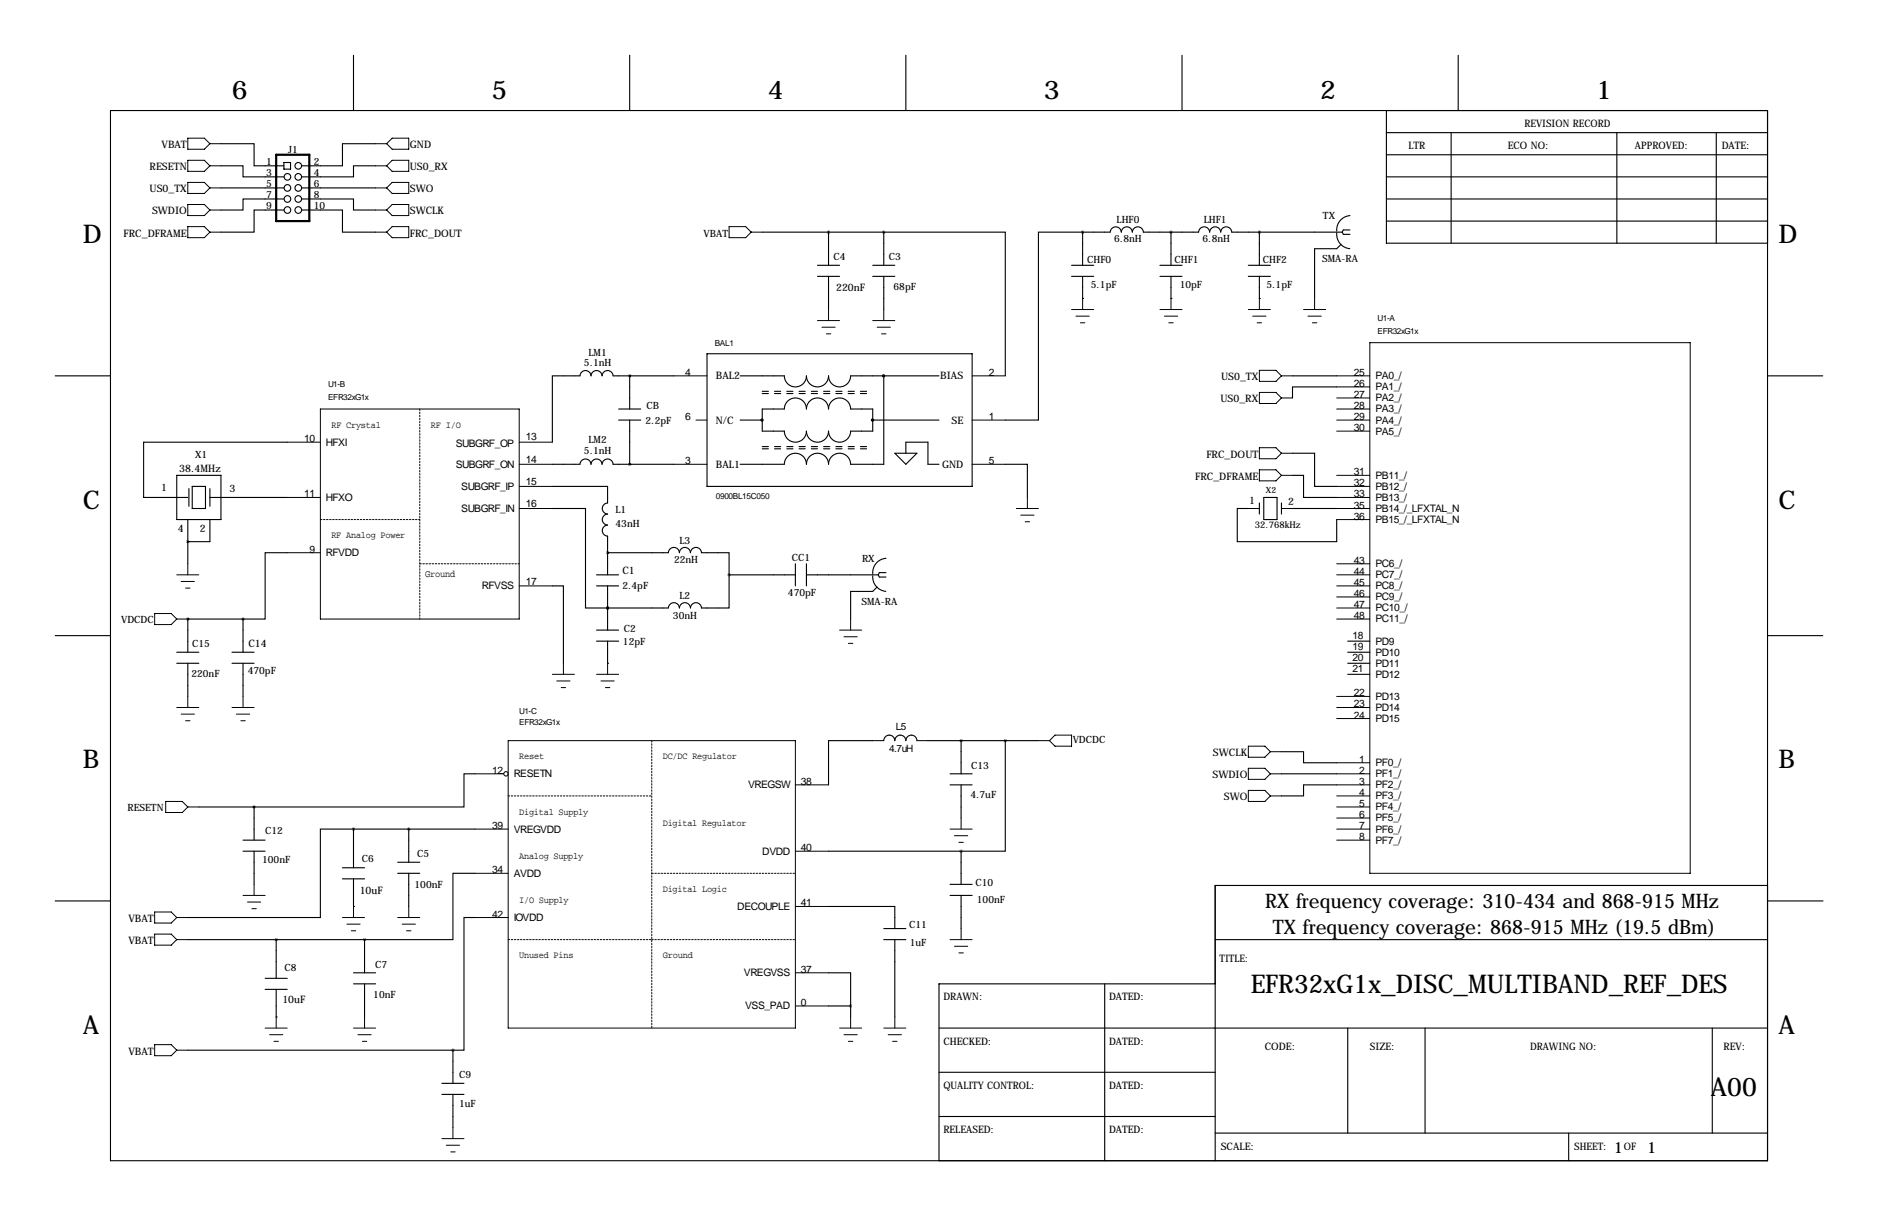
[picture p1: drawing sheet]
<svg xmlns="http://www.w3.org/2000/svg" width="432mm" height="279mm" viewBox="0 0 432 279" stroke-linecap="round" stroke-linejoin="round" font-family="sans-serif">
<g fill="none" stroke="#000" stroke-width=".25">
<path d="M81.3 12.7v12.7M144.8 12.7v12.7M208.3 12.7v12.7M271.8 12.7v12.7M335.3 12.7v12.7M25.4 25.4h381v241.3h-381zM50.8 33h7.6v5.1h6.9M50.8 38.1h5.1v2.5h9.4M65.3 37.3h1.5v1.6h-1.5zM86.4 33h-7.7v5.1h-9.4M86.4 38.1h-5.1v2.5h-12M318.8 30.5h87.6"/>
<path d="M318.8 35.6h87.6M318.8 25.4v30.5h87.6M333.7 30.5v25.4M371.8 30.5v25.4M394.6 30.5v25.4M50.8 43.2h14.5M65.3 45.7h-9.4v2.6h-5.1M65.3 48.3h-6.9v5h-7.6M69.3 45.7h12v2.6h5.1M69.3 48.3h9.4v5h7.7M69.3 43.2h17.1M175.3 53.3h27.9"/>
<path d="M190.5 53.3v7.7M203.2 53.3h27.9v33.1M203.2 53.3v7.7M248.9 53.3h6.4a1.27 1.27 0 0 1 1.2-1.2 1.27 1.27 0 0 1 1.3 1.2 1.27 1.27 0 0 1 1.3-1.2 1.27 1.27 0 0 1 1.3 1.2 1.27 1.27 0 0 1 1.2-1.2 1.27 1.27 0 0 1 1.3 1.2h12.7a1.27 1.27 0 0 1 1.3-1.2 1.27 1.27 0 0 1 1.2 1.2 1.27 1.27 0 0 1 1.3-1.2 1.27 1.27 0 0 1 1.3 1.2 1.27 1.27 0 0 1 1.2-1.2 1.27 1.27 0 0 1 1.3 1.2h25.4M248.9 53.3h-10.1v43.2h-7.7M248.9 53.3v7.7M269.2 53.3v7.7M289.6 53.3v7.7M307.3 53.6a3.3 3.3 0 0 0 3.1 3.5M308.4 56.1l-1.1 1.1h-5v11.4M308.6 53.3l.3 .5h1.5M310.4 52.8h-1.5l-.3 .5"/>
<path d="M310.4 49.5a3.3 3.3 0 0 0-3.1 3.6M318.8 45.7h87.6M318.8 50.8h87.6M318.8 40.6h87.6M188 61h5M188 63.5h5M190.5 63.5v7.6M200.7 61h5M200.7 63.5h5M203.2 63.5v7.6M246.4 61h5.1M246.4 63.5h5.1"/>
<path d="M248.9 68.6h.1M248.9 63.5v5.1M266.7 61h5.1M266.7 63.5h5.1M269.2 68.6h.1M269.2 63.5v5.1M287 61h5.1M287 63.5h5.1M289.6 68.6h.1M289.6 63.5v5.1M12.7 86.4h12.7M142.2 94h5.1"/>
<path d="M142.2 96.5h5.1M144.8 86.4h.1M144.8 86.4v7.6M144.8 96.5v10.2M154.9 86.4h-13.9a1.27 1.27 0 0 0-1.3-1.3 1.27 1.27 0 0 0-1.3 1.2 1.27 1.27 0 0 0-1.2-1.2 1.27 1.27 0 0 0-1.3 1.2 1.27 1.27 0 0 0-1.3-1.2 1.27 1.27 0 0 0-1.2 1.2l-6.4 .1v15.2M162.6 81.3h60.9v30.5h-60.9zM170.2 86.4h10.1a2.54 2.54 0 0 0 2.6 2.5 2.54 2.54 0 0 0 2.5-2.5 2.54 2.54 0 0 0 2.6 2.5 2.54 2.54 0 0 0 2.5-2.5 2.54 2.54 0 0 0 2.5 2.5 2.54 2.54 0 0 0 2.6-2.5h20.3M170.2 96.5h5.1M175.3 94h5a2.54 2.54 0 0 1 2.6-2.6 2.54 2.54 0 0 1 2.5 2.6 2.54 2.54 0 0 1 2.6-2.6 2.54 2.54 0 0 1 2.5 2.6 2.54 2.54 0 0 1 2.5-2.6 2.54 2.54 0 0 1 2.6 2.6h5.1v5.1h-5.1a2.54 2.54 0 0 1-2.6 2.5 2.54 2.54 0 0 1-2.5-2.5 2.54 2.54 0 0 1-2.5 2.5 2.54 2.54 0 0 1-2.6-2.5 2.54 2.54 0 0 1-2.5 2.5 2.54 2.54 0 0 1-2.6-2.5h-5zM200.7 96.5h15.2M203.2 86.4v20.3h-7.6a2.54 2.54 0 0 0-2.6-2.6 2.54 2.54 0 0 0-2.5 2.6 2.54 2.54 0 0 0-2.5-2.6 2.54 2.54 0 0 0-2.6 2.6 2.54 2.54 0 0 0-2.5-2.6 2.54 2.54 0 0 0-2.6 2.6h-10.1M297.2 86.4h10.1"/>
<path d="M307.3 88.9h-10.1v2.5M406.4 86.4h12.7M40.6 109.2h10.2v10.2h-10.2zM43.2 119.4v10.1M43.4 112.3v4M44.2 111.8h3v5h-3zM48.3 114.3h17.7M48.3 112.3v4M48.3 119.4v5.1h-5.1M66 101.6h-33v12.7h10.2M127 111.8h12.7v3.8a1.27 1.27 0 0 0-1.2 1.2 1.27 1.27 0 0 0 1.2 1.3 1.27 1.27 0 0 0-1.2 1.3 1.27 1.27 0 0 0 1.2 1.3 1.27 1.27 0 0 0-1.2 1.2 1.27 1.27 0 0 0 1.2 1.3v8.9M127 106.7h6.4a1.27 1.27 0 0 1 1.2-1.2 1.27 1.27 0 0 1 1.3 1.2 1.27 1.27 0 0 1 1.3-1.2 1.27 1.27 0 0 1 1.2 1.2 1.27 1.27 0 0 1 1.3-1.2 1.27 1.27 0 0 1 1.3 1.2h13.9"/>
<path d="M127 116.8h7.6v22.9h5.1M144.8 106.7h.1M205.7 104.1h5.1l-2.5 2.6zM208.3 104.1v-2.5h5.1v5.1h2.5M231.1 106.7h5.1v7.6M287 116.8h-2.5v7.7h22.8v-5.1M289.6 115.6v2.5M290.6 114.3h3v5.1h-3zM294.6 115.6v2.5M297.2 109.2h2.5v5.1h7.6M297.2 104.1h5.1v7.7h5M297.2 116.8h10.1"/>
<path d="M43.2 124.5h.1M66 127h-5v15.2h-5.1M127 134.6h2.5v17.8M137.2 134.6h5M137.2 132.1h5M139.7 127h14a1.27 1.27 0 0 1 1.2-1.2 1.27 1.27 0 0 1 1.3 1.2 1.27 1.27 0 0 1 1.3-1.2 1.27 1.27 0 0 1 1.3 1.2 1.27 1.27 0 0 1 1.2-1.2 1.27 1.27 0 0 1 1.3 1.2h6.3v5.1M139.7 127h.1M139.7 139.7h.1M139.7 134.6v10.2M167.6 132.1v7.6h-6.3a1.27 1.27 0 0 0-1.3-1.2 1.27 1.27 0 0 0-1.2 1.2 1.27 1.27 0 0 0-1.3-1.2 1.27 1.27 0 0 0-1.3 1.2 1.27 1.27 0 0 0-1.3-1.2 1.27 1.27 0 0 0-1.2 1.2h-14M167.6 132.1h15.3M182.9 129.5v5.1"/>
<path d="M185.4 132.1h16.5M185.4 129.5v5.1M200.7 132.3a3.3 3.3 0 0 0 3 3.6M201.7 134.9l-1 1h-5.1v6.3M201.9 132.1l.3 .5h1.5M203.7 131.6h-1.5l-.3 .5M203.7 128.3a3.3 3.3 0 0 0-3 3.5M12.7 146h12.7M40.6 152.4h5.1M40.6 149.9h5.1M43.2 142.2h.1M43.2 142.2v7.7"/>
<path d="M43.2 152.4v7.6M43.2 142.2h12.7M53.3 152.4h5.1M53.3 149.9h5.1M55.9 142.2v7.7M55.9 152.4v7.6M137.2 147.3h5M137.2 144.8h5M139.7 152.4h.1M139.7 147.3v5.1M309.9 152.4h5.1M309.9 149.9h5.1"/>
<path d="M309.9 147.3h5.1M309.9 154.9h5.1M406.4 146h12.7M109.2 177.8h-2.5v7.6h-48.3M200.7 170.2h-10.2v10.1M203.2 170.2a1.27 1.27 0 0 1 1.3-1.3 1.27 1.27 0 0 1 1.2 1.3 1.27 1.27 0 0 1 1.3-1.3 1.27 1.27 0 0 1 1.3 1.3 1.27 1.27 0 0 1 1.3-1.3 1.27 1.27 0 0 1 1.2 1.3M213.4 170.2h25.4M218.4 177.8h5.1M221 170.2v7.6M231.1 170.2v25.4h-10.1M294.6 172.7h5.1v2.6h7.6M294.6 177.8h12.7"/>
<path d="M45.7 185.4h12.7M55.9 195.6h5.1M55.9 193h5.1M58.4 185.4v7.6M58.4 195.6v7.6M78.7 199.4h5.1M81.3 190.5h-7.6v20.3h-30.5M81.3 190.5v8.9M81.3 190.5h27.9M91.4 198.1h5.1M94 190.5v7.6M190.5 195.6h30.5"/>
<path d="M218.4 180.3h5.1M221 180.3v7.7M221 195.6v7.6M307.3 180.3h-7.6v2.6h-5.1M12.7 207h12.7M43.2 215.9h40.6M63.5 215.9v8.9M78.7 201.9h5.1M81.3 208.3h.1M81.3 201.9v6.4M83.8 215.9v7.6M91.4 200.7h5.1"/>
<path d="M94 200.7v7.6M109.2 200.7h-5.1v15.2h-20.3M109.2 210.8h-2.5v30.5h-2.6M190.5 208.3h15.2v5.1M203.2 215.9h5.1M203.2 213.4h5.1M205.7 215.9v17.8M218.4 205.7h5.1M218.4 203.2h5.1M221 205.7v7.7M279.4 215.9h127M406.4 203.5h-127v63.2"/>
<path d="M406.5 207h12.7M61 227.3h5M61 224.8h5M63.5 233.7h.1M63.5 227.3v6.4M81.3 226.1h5.1M81.3 223.5h5.1M83.8 226.1v7.6M190.5 223.5h5.1v7.6M190.5 231.1h5.1M195.6 231.1v2.6M215.9 236.2h190.5"/>
<path d="M254 226.1v40.6M279.4 226.1h-63.5v40.6M309.9 236.2v24.1M327.7 236.2v24.1M393.7 236.2v24.1M43.2 241.3h60.9M101.6 251.5h5.1M101.6 248.9h5.1M104.1 241.3v7.6M104.1 251.5v7.6M215.9 246.4h63.5M215.9 256.5h63.5"/>
<path d="M279.4 260.3h127M360.7 260.3v6.4"/>
<circle cx="68.6" cy="38.1" r=".76"/>
<circle cx="66.1" cy="40.6" r=".76"/>
<circle cx="66.1" cy="48.3" r=".76"/>
<circle cx="66.1" cy="43.2" r=".76"/>
<circle cx="66.1" cy="45.7" r=".76"/>
<circle cx="68.6" cy="40.6" r=".76"/>
<circle cx="68.6" cy="48.3" r=".76"/>
<circle cx="68.6" cy="43.2" r=".76"/>
<circle cx="68.6" cy="45.7" r=".76"/>
<circle cx="175.2" cy="96.5" r=".25"/>
<circle cx="200.6" cy="96.5" r=".25"/>
<circle cx="203.1" cy="86.4" r=".25"/>
</g>
<g fill="none" stroke="#000" stroke-width=".23">
<path d="M43.2 31.8h3.8l1.3 1.2-1.3 1.3h-3.8zM43.2 36.8h3.8l1.3 1.3-1.3 1.3h-3.8zM48.3 33h2.5M48.3 38.1h2.5M86.4 33h2.5M86.4 38.1h2.5M88.9 33l1.3-1.2h3.8v2.5h-3.8zM88.9 38.1l1.3-1.3h3.8v2.6h-3.8zM43.2 41.9h3.8l1.3 1.3-1.3 1.2h-3.8zM43.2 47h3.8l1.3 1.3-1.3 1.2h-3.8zM43.2 52.1h3.8l1.3 1.2-1.3 1.3h-3.8zM48.3 43.2h2.5"/>
<path d="M48.3 48.3h2.5M48.3 53.3h2.5M86.4 43.2h2.5M86.4 48.3h2.5M86.4 53.3h2.5M88.9 48.3l1.3-1.3h3.8v2.5h-3.8zM90.2 41.9h3.8v2.5h-3.8l-1.3-1.2zM90.2 52.1h3.8v2.5h-3.8l-1.3-1.3zM167.6 52.1h3.8l1.3 1.2-1.3 1.3h-3.8zM172.7 53.3h2.6M188 73.7h5M189 75.2h3"/>
<path d="M190 76.7h1M190.5 71.1v2.6M200.7 73.7h5M201.7 75.2h3M202.7 76.7h1M203.2 71.1v2.6M246.4 71.1h5.1M247.4 72.6h3M248.4 74.2h1M248.9 68.6v2.5M266.7 71.1h5.1M267.7 72.6h3.1"/>
<path d="M268.7 74.2h1M269.2 68.6v2.5M287 71.1h5.1M288 72.6h3.1M289.1 74.2h1M289.6 68.6v2.5M299.7 71.1h5.1M300.7 72.6h3.1M301.8 74.2h1M302.3 68.6v2.5M315 78.7h73.6v122h-73.6zM73.7 94h45.7v48.2h-45.7z"/>
<path d="M154.9 86.4h7.7M160 96.5h2.6M223.5 96.5h7.6M223.5 86.4h7.6M289.6 90.2h3.8l1.2 1.2-1.2 1.3h-3.8zM289.6 85.1h3.8l1.2 1.3-1.2 1.2h-3.8zM294.6 91.4h2.6M294.6 86.4h2.6M307.3 91.4h7.7M307.3 94h7.7M307.3 96.5h7.7M307.3 86.4h7.7"/>
<path d="M307.3 88.9h7.7M307.3 99.1h7.7M66 114.3h7.7M66 101.6h7.7M119.4 116.8h7.6M119.4 111.8h7.6M119.4 101.6h7.6M119.4 106.7h7.6M154.9 106.7h7.7M223.5 106.7h7.6M233.7 116.8h5.1M234.7 118.4h3"/>
<path d="M235.7 119.9h1M236.2 114.3v2.5M287 116.8h2.6M289.6 102.9h3.8l1.2 1.2-1.2 1.3h-3.8zM289.6 107.9h3.8l1.2 1.3-1.2 1.3h-3.8zM294.6 116.8h2.6M294.6 109.2h2.6M294.6 104.1h2.6M307.3 116.8h7.7M307.3 114.3h7.7M307.3 109.2h7.7M307.3 111.8h7.7"/>
<path d="M307.3 119.4h7.7M40.6 132.1h5.1M41.7 133.6h3M42.7 135.1h1M43.2 129.5v2.6M66 127h7.7M119.4 134.6h7.6M307.3 129.5h7.7M307.3 132.1h7.7M307.3 134.6h7.7M307.3 137.2h7.7M307.3 139.7h7.7"/>
<path d="M35.6 141h3.8l1.2 1.2-1.2 1.3h-3.8zM40.6 142.2h2.6M127 154.9h5.1M128 156.5h3.1M129 158h1M129.5 152.4v2.5M137.2 154.9h5M138.2 156.5h3M139.2 158h1M139.7 152.4v2.5M193 144.8h5.1M194.1 146.3h3"/>
<path d="M195.1 147.8h1M195.6 142.2v2.6M307.3 142.2h7.7M40.6 162.6h5.1M41.7 164.1h3M42.7 165.6h1M43.2 160v2.6M53.3 162.6h5.1M54.4 164.1h3M55.4 165.6h1M55.9 160v2.6M109.2 177.8h6.6"/>
<path d="M116.8 170.2h66.1v66h-66.1zM200.7 170.2h2.5M210.8 170.2h2.6M238.8 170.2h2.5M242.6 168.9h3.8v2.5h-3.8l-1.3-1.2zM287 171.4h3.8l1.3 1.3-1.3 1.3h-3.8zM287 176.5h3.8l1.3 1.3-1.3 1.3h-3.8zM292.1 177.8h2.5M292.1 172.7h2.5M307.3 175.3h7.7M307.3 177.8h7.7M307.3 160h7.7"/>
<path d="M307.3 162.6h7.7M307.3 165.1h7.7M38.1 184.1h3.8l1.3 1.3-1.3 1.3h-3.8zM43.2 185.4h2.5M109.2 190.5h7.6M182.9 180.3h7.6M182.9 195.6h7.6M218.4 190.5h5.1M219.5 192h3M220.5 193.5h1M221 188v2.5M287 181.6h3.8l1.3 1.3-1.3 1.2h-3.8z"/>
<path d="M292.1 182.9h2.5M307.3 180.3h7.7M307.3 182.9h7.7M307.3 185.4h7.7M307.3 188h7.7M307.3 190.5h7.7M307.3 193h7.7M35.6 209.5h3.8l1.2 1.3-1.2 1.3h-3.8zM35.6 214.6h3.8l1.2 1.3-1.2 1.3h-3.8zM40.6 210.8h2.6M40.6 215.9h2.6M55.9 205.7h5.1"/>
<path d="M56.9 207.3h3M57.9 208.8h1M58.4 203.2v2.5M78.7 210.8h5.1M79.8 212.3h3M80.8 213.9h1M81.3 208.3v2.5M91.4 210.8h5.1M92.5 212.3h3M93.5 213.9h1M94 208.3v2.5M109.2 200.7h7.6"/>
<path d="M109.2 210.8h7.6M182.9 208.3h7.6M218.4 215.9h5.1M219.5 217.4h3M220.5 218.9h1M221 213.4v2.5M61 236.2h5M62 237.7h3M63 239.3h1M63.5 233.7v2.5M81.3 236.2h5.1M82.3 237.7h3"/>
<path d="M83.3 239.3h1M83.8 233.7v2.5M182.9 231.1h7.6M182.9 223.5h7.6M193 236.2h5.1M194.1 237.7h3M195.1 239.3h1M195.6 233.7v2.5M203.2 236.2h5.1M204.2 237.7h3.1M205.2 239.3h1M205.7 233.7v2.5"/>
<path d="M35.6 240h3.8l1.2 1.3-1.2 1.3h-3.8zM40.6 241.3h2.6M104.1 259.1v2.5M101.6 261.6h5.1M102.6 263.1h3.1M103.6 264.7h1"/>
<circle cx="116.3" cy="177.8" r=".51"/>
</g>
<path d="M63.5 35.6h7.6v15.2h-7.6z" fill="none" stroke="#000" stroke-width=".51"/>
<path d="M96.5 94v48.2M73.7 119.4h22.8M96.5 129.5h22.9M149.9 170.2v66M116.8 182.9h33.1M116.8 215.9h33.1M149.9 215.9h33M149.9 200.7h33" fill="none" stroke="#000" stroke-width=".23" stroke-dasharray=".4 .4"/>
<path d="M175.3 90.4h25.4M175.3 89.9h25.4M175.3 102.6h25.4M175.3 103.1h25.4" fill="none" stroke="#000" stroke-width=".25" stroke-dasharray="1.4 1.4"/>
<path d="M231.1 170.2a.05 .05 0 0 0 .1 0 .05 .05 0 0 0-.1 0zM104.1 241.3a.05 .05 0 0 0 .1 0 .05 .05 0 0 0-.1 0zM269.2 53.3a.05 .05 0 0 0 .1 0 .05 .05 0 0 0-.1 0zM289.5 53.3a.05 .05 0 0 0 .1 0 .05 .05 0 0 0-.1 0zM167.6 132.1a.05 .05 0 0 0 .1 0 .05 .05 0 0 0-.1 0z" fill="#000" stroke="#000" stroke-width=".63"/>
<g font-size="5.9">
<text x="53.3" y="22.9">6</text>
<text x="113" y="22.9">5</text>
<text x="176.5" y="22.9">4</text>
<text x="240" y="22.9">3</text>
<text x="303.5" y="22.9">2</text>
<text x="367" y="22.9">1</text>
<text x="19" y="55.9">D</text>
<text x="408.9" y="55.9">D</text>
<text x="19" y="116.8">C</text>
<text x="408.9" y="116.8">C</text>
<text x="19" y="176.5">B</text>
<text x="408.9" y="176.5">B</text>
<text x="287.6" y="228.1">EFR32xG1x_DISC_MULTIBAND_REF_DES</text>
<text x="19" y="237.5">A</text>
<text x="408.9" y="237.5">A</text>
<text x="393.4" y="251.8">A00</text>
</g>
<g font-size="4.6">
<text x="290.9" y="208.7">RX frequency coverage: 310-434 and 868-915 MHz</text>
<text x="292.7" y="214.6">TX frequency coverage: 868-915 MHz (19.5 dBm)</text>
</g>
<g font-size="3.6">
<text x="371.1" y="264.9">1</text>
<text x="378.7" y="264.9">1</text>
</g>
<g font-size="2.4">
<text x="350.5" y="29.2">REVISION RECORD</text>
<text x="37.1" y="34">VBAT</text>
<text x="94.2" y="34">GND</text>
<text x="323.8" y="34.3">LTR</text>
<text x="346.7" y="34.3">ECO NO:</text>
<text x="375.9" y="34.3">APPROVED:</text>
<text x="395.9" y="34.3">DATE:</text>
<text x="34.4" y="39.1">RESETN</text>
<text x="94.2" y="39.1">US0_RX</text>
<text x="34.4" y="44.2">US0_TX</text>
<text x="94.2" y="44.2">SWO</text>
<text x="35" y="49.3">SWDIO</text>
<text x="94.2" y="49.3">SWCLK</text>
<text x="28.4" y="54.4">FRC_DFRAME</text>
<text x="94.2" y="54.4">FRC_DOUT</text>
<text x="192.3" y="66.8">220nF</text>
<text x="157.5" y="86.4">4</text>
<text x="164.6" y="87.2">BAL2</text>
<text x="216.2" y="87.2">BIAS</text>
<text x="227.3" y="86.4">2</text>
<text x="280.8" y="87.4">US0_TX</text>
<text x="311.3" y="86.4">25</text>
<text x="311.3" y="88.9">26</text>
<text x="316.2" y="87.2">PA0_/</text>
<text x="316.2" y="89.7">PA1_/</text>
<text x="280.6" y="92.5">US0_RX</text>
<text x="311.3" y="91.4">27</text>
<text x="311.3" y="94">28</text>
<text x="316.2" y="92.2">PA2_/</text>
<text x="316.2" y="94.8">PA3_/</text>
<text x="70" y="101.6">10</text>
<text x="120.9" y="101.1">13</text>
<text x="157.5" y="96.5">6</text>
<text x="164.6" y="97.4">N/C</text>
<text x="218.8" y="97.4">SE</text>
<text x="227.3" y="96.5">1</text>
<text x="311.3" y="96.5">29</text>
<text x="311.3" y="99.1">30</text>
<text x="316.2" y="97.3">PA4_/</text>
<text x="316.2" y="99.9">PA5_/</text>
<text x="74.9" y="102.4">HFXI</text>
<text x="104.8" y="107.5">SUBGRF_ON</text>
<text x="104.8" y="102.6">SUBGRF_OP</text>
<text x="120.9" y="106.4">14</text>
<text x="157.5" y="106.7">3</text>
<text x="164.6" y="107.5">BAL1</text>
<text x="216.6" y="107.5">GND</text>
<text x="227.3" y="106.7">5</text>
<text x="277.4" y="105.2">FRC_DOUT</text>
<text x="37.1" y="112.9">1</text>
<text x="41.2" y="108.5">38.4MHz</text>
<text x="52.8" y="113">3</text>
<text x="106.1" y="112.6">SUBGRF_IP</text>
<text x="120.9" y="111.5">15</text>
<text x="274.8" y="110.2">FRC_DFRAME</text>
<text x="311.3" y="109.2">31</text>
<text x="311.3" y="111.8">32</text>
<text x="316.2" y="110">PB11_/</text>
<text x="316.2" y="112.6">PB12_/</text>
<text x="70" y="114.3">11</text>
<text x="74.9" y="115.1">HFXO</text>
<text x="106.1" y="117.6">SUBGRF_IN</text>
<text x="120.9" y="116.6">16</text>
<text x="287.2" y="115.8">1</text>
<text x="296.2" y="116.1">2</text>
<text x="311.3" y="114.3">33</text>
<text x="311.3" y="116.8">35</text>
<text x="311.3" y="119.4">36</text>
<text x="316.2" y="115.1">PB13_/</text>
<text x="316.2" y="117.6">PB14_/_LFXTAL_N</text>
<text x="40.9" y="122.3">4</text>
<text x="46" y="122.3">2</text>
<text x="316.2" y="120.2">PB15_/_LFXTAL_N</text>
<text x="71.2" y="127">9</text>
<text x="74.9" y="127.8">RFVDD</text>
<text x="143.1" y="132">C1</text>
<text x="311.3" y="129.5">43</text>
<text x="316.2" y="130.3">PC6_/</text>
<text x="110.8" y="135.4">RFVSS</text>
<text x="120.9" y="134.4">17</text>
<text x="311.3" y="132.1">44</text>
<text x="311.3" y="134.6">45</text>
<text x="311.3" y="137.2">46</text>
<text x="316.2" y="132.9">PC7_/</text>
<text x="316.2" y="135.4">PC8_/</text>
<text x="316.2" y="138">PC9_/</text>
<text x="311.3" y="139.7">47</text>
<text x="311.3" y="142.2">48</text>
<text x="316.2" y="140.5">PC10_/</text>
<text x="316.2" y="143">PC11_/</text>
<text x="57.1" y="148.7">C14</text>
<text x="311" y="146.8">18</text>
<text x="311" y="149.4">19</text>
<text x="316.2" y="148.1">PD9</text>
<text x="311" y="151.9">20</text>
<text x="311" y="154.4">21</text>
<text x="316.2" y="150.7">PD10</text>
<text x="316.2" y="153.2">PD11</text>
<text x="316.2" y="155.7">PD12</text>
<text x="311.3" y="160">22</text>
<text x="316.2" y="160.8">PD13</text>
<text x="311.3" y="162.6">23</text>
<text x="311.3" y="165.1">24</text>
<text x="316.2" y="163.4">PD14</text>
<text x="316.2" y="165.9">PD15</text>
<text x="278.9" y="173.7">SWCLK</text>
<text x="113.1" y="177.8">12</text>
<text x="118.1" y="178.6">RESETN</text>
<text x="278.8" y="178.8">SWDIO</text>
<text x="312.5" y="175.3">1</text>
<text x="312.5" y="177.8">2</text>
<text x="316.2" y="176.1">PF0_/</text>
<text x="316.2" y="178.6">PF1_/</text>
<text x="172" y="181.1">VREGSW</text>
<text x="184.1" y="180.3">38</text>
<text x="281.4" y="183.9">SWO</text>
<text x="312.5" y="180.3">3</text>
<text x="312.5" y="182.9">4</text>
<text x="312.5" y="185.4">5</text>
<text x="316.2" y="181.1">PF2_/</text>
<text x="316.2" y="183.7">PF3_/</text>
<text x="113.1" y="190.5">39</text>
<text x="118.1" y="191.3">VREGVDD</text>
<text x="312.5" y="188">6</text>
<text x="312.5" y="190.5">7</text>
<text x="316.2" y="186.2">PF4_/</text>
<text x="316.2" y="188.8">PF5_/</text>
<text x="316.2" y="191.3">PF6_/</text>
<text x="175.3" y="196.4">DVDD</text>
<text x="184.1" y="195.6">40</text>
<text x="312.5" y="193">8</text>
<text x="316.2" y="193.8">PF7_/</text>
<text x="113.1" y="200.7">34</text>
<text x="118.1" y="201.5">AVDD</text>
<text x="82.7" y="205.5">10uF</text>
<text x="169.5" y="209.1">DECOUPLE</text>
<text x="184.1" y="208.3">41</text>
<text x="29.5" y="211.8">VBAT</text>
<text x="113.1" y="210.8">42</text>
<text x="118.1" y="211.6">IOVDD</text>
<text x="29.5" y="216.9">VBAT</text>
<text x="280.4" y="221">TITLE:</text>
<text x="171" y="224.3">VREGVSS</text>
<text x="184.1" y="223.5">37</text>
<text x="64.9" y="230.4">10uF</text>
<text x="171.3" y="231.9">VSS_PAD</text>
<text x="184.1" y="231.1">0</text>
<text x="216.9" y="229.9">DRAWN:</text>
<text x="255" y="229.9">DATED:</text>
<text x="29.5" y="242.3">VBAT</text>
<text x="216.9" y="240">CHECKED:</text>
<text x="255" y="240">DATED:</text>
<text x="290.8" y="241.3">CODE:</text>
<text x="315" y="241.3">SIZE:</text>
<text x="351.8" y="241.3">DRAWING NO:</text>
<text x="396.2" y="241.3">REV:</text>
<text x="216.9" y="250.2">QUALITY CONTROL:</text>
<text x="255" y="250.2">DATED:</text>
<text x="216.9" y="260.3">RELEASED:</text>
<text x="255" y="260.3">DATED:</text>
<text x="280.7" y="264.2">SCALE:</text>
<text x="361.9" y="264.2">SHEET:</text>
<text x="373.4" y="264.2">OF</text>
</g>
<g font-size="2.3">
<text x="66.2" y="35.3">J1</text>
<text x="61.2" y="37.8">1</text>
<text x="61.2" y="40.4">3</text>
<text x="72.1" y="37.8">2</text>
<text x="72.1" y="40.4">4</text>
<text x="61.2" y="42.9">5</text>
<text x="61.2" y="45.5">7</text>
<text x="72.1" y="42.9">6</text>
<text x="72.1" y="45.5">8</text>
<text x="61.2" y="48">9</text>
<text x="72.1" y="48">10</text>
<text x="256.7" y="51.3">LHF0</text>
<text x="276.8" y="51.3">LHF1</text>
<text x="304.2" y="50.3">TX</text>
<text x="161.7" y="54.4">VBAT</text>
<text x="191.7" y="59.8">C4</text>
<text x="204.4" y="59.8">C3</text>
<text x="256.2" y="55.7">6.8nH</text>
<text x="276.5" y="55.7">6.8nH</text>
<text x="250" y="60.5">CHF0</text>
<text x="270.1" y="60.5">CHF1</text>
<text x="290.4" y="60.5">CHF2</text>
<text x="304" y="60.3">SMA-RA</text>
<text x="205.5" y="66.5">68pF</text>
<text x="250.8" y="66.1">5.1pF</text>
<text x="271.2" y="66.1">10pF</text>
<text x="291.2" y="66.1">5.1pF</text>
<text x="135.3" y="81.8">LM1</text>
<text x="134.3" y="84.2">5.1nH</text>
<text x="148.7" y="94.1">CB</text>
<text x="135.3" y="101.9">LM2</text>
<text x="148.4" y="97.5">2.2pF</text>
<text x="44.9" y="105.2">X1</text>
<text x="134.3" y="104.2">5.1nH</text>
<text x="141.5" y="117.9">L1</text>
<text x="141.5" y="121.2">43nH</text>
<text x="156.2" y="125">L3</text>
<text x="155" y="129.4">22nH</text>
<text x="182.1" y="128.9">CC1</text>
<text x="198.2" y="129">RX</text>
<text x="97.8" y="132.6">Ground</text>
<text x="143.1" y="135.4">2.4pF</text>
<text x="156.2" y="137.7">L2</text>
<text x="181.2" y="136.9">470pF</text>
<text x="27.8" y="143.3">VDCDC</text>
<text x="154.7" y="142.3">30nH</text>
<text x="198" y="139">SMA-RA</text>
<text x="44.2" y="148.7">C15</text>
<text x="143.2" y="148.2">12pF</text>
<text x="143.4" y="145.3">C2</text>
<text x="44" y="155.4">220nF</text>
<text x="57" y="154.9">470pF</text>
<text x="205.9" y="167.6">L5</text>
<text x="204.4" y="172.7">4.7uH</text>
<text x="246.6" y="170.8">VDCDC</text>
<text x="223.3" y="176.6">C13</text>
<text x="223.1" y="183.4">4.7uF</text>
<text x="29.3" y="186.4">RESETN</text>
<text x="61" y="191.6">C12</text>
<text x="83.2" y="198">C6</text>
<text x="95.9" y="196.9">C5</text>
<text x="60.3" y="198.4">100nF</text>
<text x="95.3" y="204">100nF</text>
<text x="224.3" y="203.5">C10</text>
<text x="224.6" y="207.5">100nF</text>
<text x="209" y="213.2">C11</text>
<text x="209.2" y="217.4">1uF</text>
<text x="65.4" y="223.1">C8</text>
<text x="86.3" y="222.3">C7</text>
<text x="85.8" y="229.4">10nF</text>
<text x="105.6" y="247.7">C9</text>
<text x="105.5" y="254.3">1uF</text>
</g>
<g font-size="2.2">
<text x="76.2" y="98.3">RF Crystal</text>
<text x="99.1" y="98.3">RF I/O</text>
<text x="76.2" y="123.7">RF Analog Power</text>
<text x="119.4" y="174.5">Reset</text>
<text x="152.4" y="174.5">DC/DC Regulator</text>
<text x="119.4" y="187.2">Digital Supply</text>
<text x="152.4" y="189.7">Digital Regulator</text>
<text x="119.4" y="197.4">Analog Supply</text>
<text x="119.4" y="207.5">I/O Supply</text>
<text x="152.4" y="205">Digital Logic</text>
<text x="119.4" y="220.2">Unused Pins</text>
<text x="152.4" y="220.2">Ground</text>
</g>
<text font-size="2.1" x="288.5" y="121.4">32.768kHz</text>
<text font-size="2" x="291.1" y="113.3">X2</text>
<g font-size="1.9">
<text x="316.7" y="73.7">U1-A</text>
<text x="316.7" y="76.7">EFR32xG1x</text>
<text x="164.3" y="79.5">BAL1</text>
<text x="75.4" y="88.9">U1-B</text>
<text x="75.4" y="91.9">EFR32xG1x</text>
<text x="164.6" y="114.6">0900BL15C050</text>
<text x="119.4" y="164.1">U1-C</text>
<text x="119.4" y="166.6">EFR32xG1x</text>
</g>
</svg>
